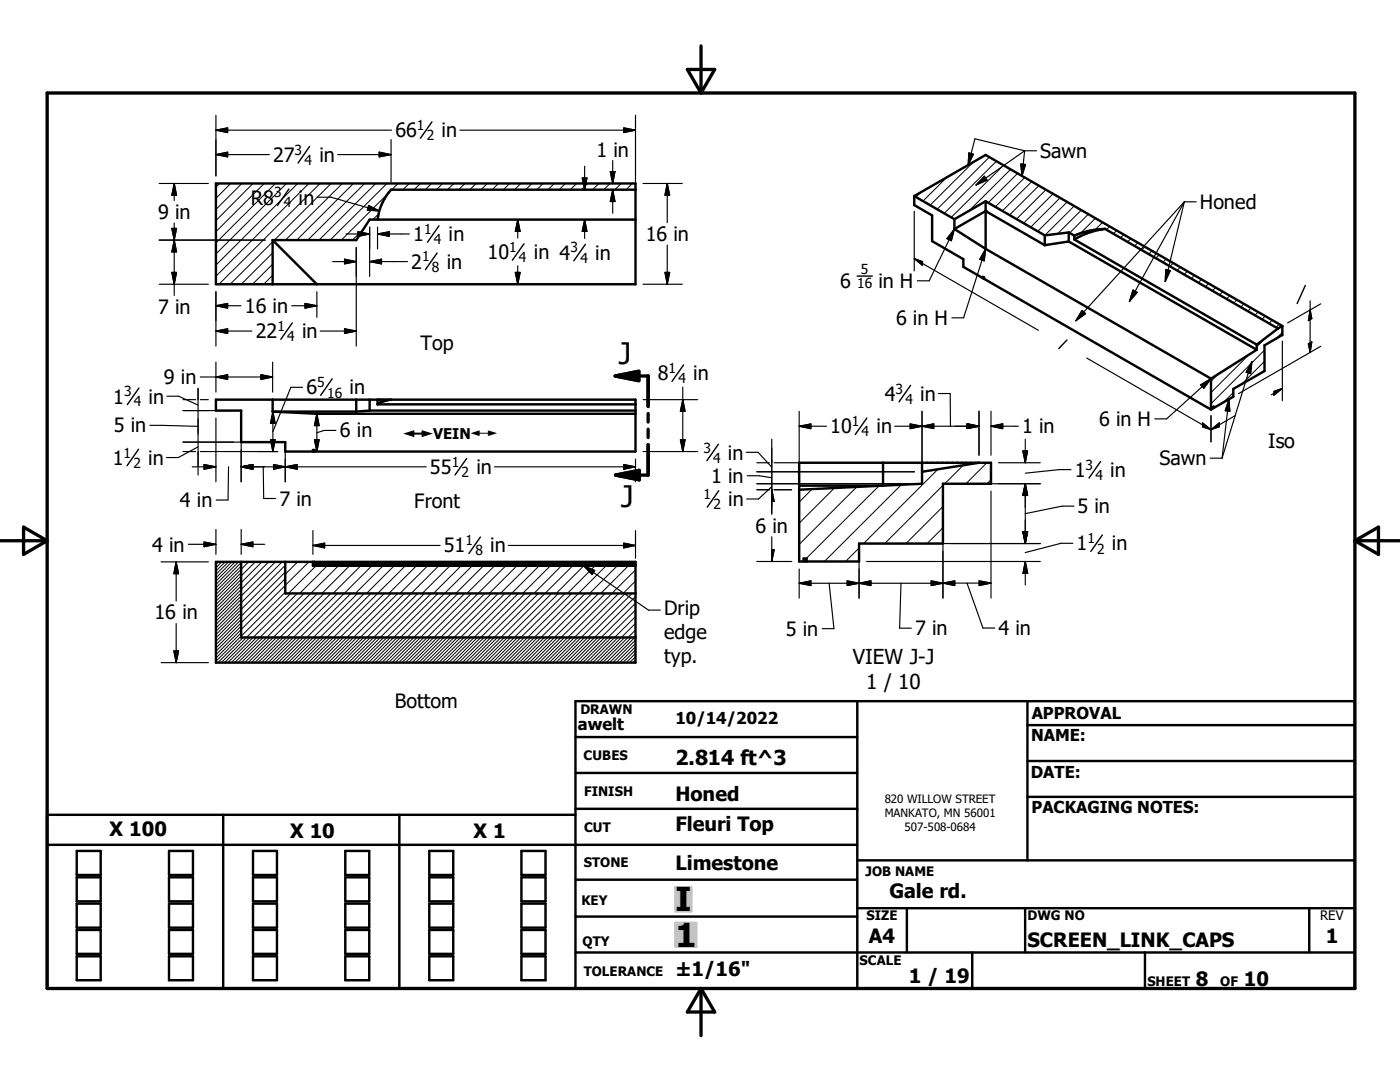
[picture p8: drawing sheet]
<svg xmlns="http://www.w3.org/2000/svg" width="279mm" height="216mm" viewBox="0 0 279 216" stroke-linecap="round" stroke-linejoin="round" font-family="sans-serif">
<g fill="none" stroke="#000" stroke-width=".48">
<path d="M43.1 36.6h83.7v20.1h-83.7zM126.8 37.9h-48.8a11 11 0 0 0-2.7 5.9M182.5 39.1v1.8l3.5 2.1v5.1l6.3 3.6v1.5l3.8 2.3M182.5 39.1l14.2-8.2 59.2 34.1M182.5 39.1l8 4.6M54.4 47.9v8.8M54.4 47.9l8.8 8.8M126.8 43.8h-53l-2.7 4.1h-16.7M190.5 43.7v2M190.5 45.7l6.2-3.6 11.8 6.8M190.5 45.7l6.2 4M196.4 55.4l-.3-.2v.3"/>
<path d="M196.4 55.4v.2l45.3 26.1M196.4 55.4l-.3 .1M196.7 40.2v9.5M196.7 40.2l-6.2 3.5M196.7 49.7l45 25.9M196.7 40.2l11.8 6.8M208.5 47v1.9M213.3 46.4l1.1 .6M213.3 46.4v1.8M213.3 48.2l37.5 21.6M213.3 48.2l-4.8 .7M213.3 46.4l-4.8 .6"/>
<path d="M214.4 47.8l36.4 21M214.4 47v.8M220.5 45.7l34.5 19.9M220.5 45.7a16.7 16.7 0 0 0-6.1 2.1M220.5 45.7a16.1 16.1 0 0 0-6.1 1.3M43.1 79.7h83.7v10.4h-69.9v-1.9h-8.8v-6.3h-5zM54.4 79.7v2.4M71.1 79.7v2.4M73.8 79.7v2.2M75.3 79.7v1M78 79.7l-.4 .1a4.2 4.2 0 0 0-2.3 .9M241.7 75.6v6.1"/>
<path d="M250.8 68.8v1M250.8 69.8l-9.1 5.8M255 65.6l-4.2 3.2M255.9 65v1.8l-3.5 2.1v5.1l-6.3 3.6v1.6l-3.9 2.2M255.9 65l-.9 .6M54.4 82.1l8.8 .5h63.6M54.4 82.1h16.7M62.4 90.1v-.3h.4v.3M73.8 81.9h53M73.8 81.9l-2.7 .2M75.3 80.7h51.5M159.5 92.3h38.3v4.2h-9.6v12h-16.8v3.5h-11.9z"/>
<path d="M176.2 92.3v4.6h-16.7M184 92.3v4.2l-24.5 1.2M195.4 92.3l-11.4 1.8M242 81.3v.2l-.3 .2M242 81.3l.2-.2v.3M242 81.3l.2 .1M43.1 112.1h83.7v20.1h-83.7zM48.1 112.1v15.1h78.7M56.9 112.1v6.3h69.9M62.4 112.1v.8h64.4M62.8 112.1v.5h64M160.4 112v-.5h.6v.5"/>
<path d="M171.1 139.9v57.3M205 139.9v31.8M114.8 147.1h56.3M114.8 154.2h56.3M205 159h65.4M205 144.7h65.4M205 151.8h65.4M9.4 168.6h161.7M15.3 169.8h4.8v4.8h-4.8zM15.3 175.1h4.8v4.8h-4.8zM33.7 169.8h4.8v4.8h-4.8zM33.7 175.1h4.8v4.8h-4.8z"/>
<path d="M44.5 162.6v34.6M50.5 169.8h4.8v4.8h-4.8zM50.5 175.1h4.8v4.8h-4.8zM68.9 169.8h4.8v4.8h-4.8zM68.9 175.1h4.8v4.8h-4.8zM79.7 162.6v34.6M85.7 169.8h4.8v4.8h-4.8zM85.7 175.1h4.8v4.8h-4.8zM104.1 169.8h4.8v4.8h-4.8zM104.1 175.1h4.8v4.8h-4.8zM114.8 162.6h-105.4v34.6h261v-57.3h-155.6v57.3M114.8 175.5h56.3"/>
<path d="M114.8 161.4h56.3M171.1 171.7h99.3M15.3 180.3h4.8v4.8h-4.8zM15.3 185.6h4.8v4.7h-4.8zM15.3 190.8h4.8v4.8h-4.8zM33.7 185.6h4.8v4.7h-4.8zM33.7 190.8h4.8v4.8h-4.8zM33.7 180.3h4.8v4.8h-4.8zM50.5 185.6h4.8v4.7h-4.8zM50.5 190.8h4.8v4.8h-4.8zM50.5 180.3h4.8v4.8h-4.8zM68.9 185.6h4.8v4.7h-4.8z"/>
<path d="M68.9 190.8h4.8v4.8h-4.8zM68.9 180.3h4.8v4.8h-4.8zM85.7 185.6h4.8v4.7h-4.8zM85.7 190.8h4.8v4.8h-4.8zM85.7 180.3h4.8v4.8h-4.8zM104.1 185.6h4.8v4.7h-4.8zM104.1 190.8h4.8v4.8h-4.8zM104.1 180.3h4.8v4.8h-4.8zM114.8 182.9h56.3M114.8 190.1h155.6M171.1 181.2h99.3M181 181.2v8.9"/>
<path d="M194 190.1v7.1M204.6 181.2v8.9M228.5 190.1v7.1M261.3 181.2v8.9"/>
</g>
<circle cx="196.7" cy="42.1" r=".24" fill="#000"/>
<path d="M62.4 112.1l.4 .5-.4 .3zM62.4 112.9l.4-.3 64 .3zM62.8 112.6h64v.3zM62.4 112.1h.4v.5z" fill="#000" stroke="#000" stroke-width=".2"/>
<g fill="none" stroke="#000" stroke-width=".2">
<path d="M43.8 36.6l-.7 .7M46 36.6l-2.9 3M48.3 36.6l-5.2 5.2M50.5 36.6l-7.4 7.4M52.7 36.6l-9.6 9.6M55 36.6l-11.9 11.9M57.2 36.6l-14.1 14.1M59.4 36.6l-16.3 16.3M61.6 36.6l-18.5 18.5M63.9 36.6l-20.2 20.1M66.1 36.6l-11.3 11.3M68.3 36.6l-11.3 11.3"/>
<path d="M70.5 36.6l-11.3 11.3M72.8 36.6l-11.4 11.3M75 36.6l-11.3 11.3M77.2 36.6l-11.3 11.3M77.5 38.5l-9.4 9.4M79.4 36.6l-1.2 1.3M81.7 36.6l-1.3 1.3M83.9 36.6l-1.3 1.3M86.1 36.6l-1.2 1.3M88.3 36.6l-1.2 1.3M90.6 36.6l-1.3 1.3M92.8 36.6l-1.3 1.3"/>
<path d="M95 36.6l-1.2 1.3M97.3 36.6l-1.3 1.3M99.5 36.6l-1.3 1.3M101.7 36.6l-1.2 1.3M103.9 36.6l-1.2 1.3M106.2 36.6l-1.3 1.3M108.4 36.6l-1.3 1.3M110.6 36.6l-1.2 1.3M112.8 36.6l-1.2 1.3M115.1 36.6l-1.3 1.3M117.3 36.6l-1.3 1.3M119.5 36.6l-1.2 1.3"/>
<path d="M121.7 36.6l-1.2 1.3M124 36.6l-1.3 1.3M126.2 36.6l-1.3 1.3M183.7 38.4l-.9 .9M189 35.4l-4.8 4.7M194.2 32.3l-8.6 8.7M197.4 31.4l-10.4 10.4M198.9 32.2l-10.5 10.4M200.3 33l-10.5 10.4M201.7 33.8l-8.3 8.3M203.1 34.6l-5.9 5.9M204.5 35.4l-5.9 5.9"/>
<path d="M205.9 36.2l-5.9 5.9M207.3 37l-5.8 5.9M208.7 37.9l-5.8 5.8M210.2 38.7l-5.9 5.8M211.6 39.5l-5.9 5.8M54.4 54.9l-1.8 1.8M54.4 52.7l-4 4M54.4 50.5l-6.2 6.2M54.4 48.3l-8.5 8.4M72.5 45.7l-2.2 2.2M75.6 42.7l-1.2 1.1M213 40.3l-5.9 5.9"/>
<path d="M214.4 41.1l-5.9 5.8M215.8 41.9l-4.7 4.7M217.2 42.7l-3.7 3.8M218.6 43.5l-3 3M220 44.4l-1.4 1.5M221.5 45.2l-.7 .6M222.9 46l-.7 .6M224.3 46.8l-.7 .7M225.7 47.6l-.7 .7M227.1 48.4l-.7 .7M228.5 49.3l-.7 .6M229.9 50.1l-.6 .6"/>
<path d="M231.3 50.9l-.6 .6M232.7 51.7l-.6 .6M234.1 52.5l-.6 .7M235.5 53.3l-.6 .7M237 54.1l-.7 .7M238.4 54.9l-.7 .7M239.8 55.8l-.7 .6M241.2 56.6l-.6 .6M242.6 57.4l-.6 .6M244 58.2l-.6 .7M245.4 59l-.6 .7M246.8 59.8l-.6 .7"/>
<path d="M243.1 74.6l-1.4 1.5M246.1 78.3l-2 2M248.3 60.6l-.7 .7M249.2 70.8l-7.5 7.5M249.7 61.4l-.7 .7M251.1 62.3l-.7 .6M252.4 72.1l-4.6 4.6M252.4 69.9l-10.7 10.7M252.5 63.1l-.6 .6M252.6 67.4l-1.8 1.8M253.9 63.9l-.6 .6M255.3 64.7l-.6 .6"/>
<path d="M255.9 66.3l-1.2 1.3M162.1 97.6l-2.6 2.6M166.5 97.4l-7 7M171 97.2l-11.5 11.4M175.4 96.9l-14.5 14.6M179.9 96.7l-15.4 15.3M187.2 93.6l-14.9 14.9M188.2 96.9l-11.6 11.6M192.2 92.8l-3.7 3.7M197 92.3l-4.2 4.2M197.8 95.7l-.8 .8M43.6 112.1l-.5 .5"/>
<path d="M44.3 112.1l-1.2 1.2M44.9 112.1l-1.8 1.9M45.6 112.1l-2.5 2.5M46.3 112.1l-3.2 3.2M46.9 112.1l-3.8 3.9M47.6 112.1l-4.5 4.5M48.1 119.6l-5 5M48.1 118.3l-5 5M48.1 116.9l-5 5.1M48.1 115.6l-5 5M48.1 114.3l-5 5M48.1 113l-5 5"/>
<path d="M48.3 112.1l-5.2 5.2M49.6 112.1l-6.5 6.5M51 112.1l-7.9 7.9M52.3 112.1l-9.2 9.2M53.6 112.1l-10.5 10.6M55 112.1l-11.9 11.9M56.3 112.1l-13.2 13.2M56.9 118.2l-13.8 13.8M56.9 115.5l-13.8 13.8M56.9 114.1l-13.8 13.9M56.9 112.8l-13.8 13.8M57.2 112.1l-.3 .3"/>
<path d="M58 118.4l-13.8 13.8M59.3 118.4l-13.8 13.8M59.4 112.1l-2.5 2.5M60.7 118.4l-13.9 13.8M61.6 112.1l-18.5 18.5M63.1 112.9l-5.5 5.5M63.4 118.4l-13.9 13.8M63.9 112.1l-.5 .5M64.7 118.4l-13.9 13.8M65.3 112.9l-5.5 5.5M66 118.4l-13.8 13.8M66.1 112.1l-.5 .5"/>
<path d="M67.4 118.4l-13.9 13.8M67.5 112.9l-19.3 19.3M68.3 112.1l-.5 .5M69.7 112.9l-5.4 5.5M70 118.4l-13.8 13.8M70.5 112.1l-.4 .5M71.4 118.4l-13.9 13.8M72 112.9l-5.5 5.5M72.7 118.4l-13.8 13.8M72.8 112.1l-.5 .5M74 118.4l-13.8 13.8M74.2 112.9l-19.4 19.3"/>
<path d="M75 112.1l-.5 .5M76.4 112.9l-5.5 5.5M76.7 118.4l-13.8 13.8M77.2 112.1l-.5 .5M78 118.4l-13.8 13.8M78.7 112.9l-5.5 5.5M79.4 118.4l-13.9 13.8M79.4 112.1l-.4 .5M80.7 118.4l-13.8 13.8M80.9 112.9l-19.4 19.3M81.7 112.1l-.5 .5M83.1 112.9l-5.5 5.5"/>
<path d="M83.4 118.4l-13.9 13.8M83.9 112.1l-.5 .5M84.7 118.4l-13.8 13.8M85.3 112.9l-5.5 5.5M86.1 118.4l-13.9 13.8M86.1 112.1l-.5 .5M87.4 118.4l-13.9 13.8M87.6 112.9l-19.4 19.3M88.3 112.1l-.4 .5M89.8 112.9l-5.5 5.5M90.1 118.4l-13.9 13.8M90.6 112.1l-.5 .5"/>
<path d="M91.4 118.4l-13.8 13.8M92 112.9l-5.5 5.5M92.7 118.4l-13.8 13.8M92.8 112.1l-.5 .5M94.1 118.4l-13.9 13.8M94.2 112.9l-19.3 19.3M95 112.1l-.5 .5M96.5 112.9l-5.5 5.5M96.8 118.4l-13.9 13.8M97.3 112.1l-.5 .5M98.1 118.4l-13.9 13.8M98.7 112.9l-5.5 5.5"/>
<path d="M99.4 118.4l-13.8 13.8M99.5 112.1l-.5 .5M100.8 118.4l-13.9 13.8M100.9 112.9l-19.3 19.3M101.7 112.1l-.5 .5M103.1 112.9l-5.4 5.5M103.4 118.4l-13.8 13.8M103.9 112.1l-.4 .5M104.8 118.4l-13.9 13.8M105.4 112.9l-5.5 5.5M106.1 118.4l-13.8 13.8M106.2 112.1l-.5 .5"/>
<path d="M107.4 118.4l-13.8 13.8M107.6 112.9l-19.4 19.3M108.4 112.1l-.5 .5M109.8 112.9l-5.5 5.5M110.1 118.4l-13.8 13.8M110.6 112.1l-.5 .5M111.4 118.4l-13.8 13.8M112.1 112.9l-5.5 5.5M112.8 118.4l-13.9 13.8M112.8 112.1l-.4 .5M114.1 118.4l-13.8 13.8M114.3 112.9l-19.4 19.3"/>
<path d="M115.1 112.1l-.5 .5M116.5 112.9l-5.5 5.5M116.8 118.4l-13.9 13.8M117.3 112.1l-.5 .5M118.1 118.4l-13.8 13.8M118.7 112.9l-5.5 5.5M119.5 118.4l-13.9 13.8M119.5 112.1l-.5 .5M120.8 118.4l-13.9 13.8M121 112.9l-19.4 19.3M121.7 112.1l-.4 .5M123.2 112.9l-5.5 5.5"/>
<path d="M123.5 118.4l-13.9 13.8M124 112.1l-.5 .5M124.8 118.4l-13.8 13.8M125.4 112.9l-5.5 5.5M126.1 118.4l-13.8 13.8M126.2 112.1l-.5 .5M126.8 118.2l-.2 .2M126.8 115.9l-2.4 2.5M126.8 113.7l-18.5 18.5M126.8 119l-13.2 13.2M160.4 112h-.1M171.4 109.3l-2.7 2.7"/>
<path d="M188.2 105.3l-3.2 3.2M188.2 101.1l-7.4 7.4M48.1 126.3l-5 5M48.1 124.9l-5 5.1M48.1 123.6l-5 5M48.1 122.3l-5 5M48.1 120.9l-5 5.1M48.5 127.2l-5 5M49.9 127.2l-5.1 5M51.2 127.2l-5 5M52.5 127.2l-5 5M53.9 127.2l-5.1 5"/>
<path d="M55.2 127.2l-5 5M56.5 127.2l-5 5M57.9 127.2l-5.1 5M59.2 127.2l-5 5M60.5 127.2l-5 5M61.9 127.2l-5 5M63.2 127.2l-5 5M64.6 127.2l-5.1 5M65.9 127.2l-5.1 5M67.2 127.2l-5 5M68.6 127.2l-5.1 5M69.9 127.2l-5 5"/>
<path d="M71.2 127.2l-5 5M72.6 127.2l-5.1 5M73.9 127.2l-5 5M75.2 127.2l-5 5M76.6 127.2l-5 5M77.9 127.2l-5 5M79.3 127.2l-5.1 5M80.6 127.2l-5.1 5M81.9 127.2l-5 5M83.3 127.2l-5.1 5M84.6 127.2l-5 5M85.9 127.2l-5 5"/>
<path d="M87.3 127.2l-5.1 5M88.6 127.2l-5 5M89.9 127.2l-5 5M91.3 127.2l-5.1 5M92.6 127.2l-5 5M93.9 127.2l-5 5M95.3 127.2l-5 5M96.6 127.2l-5 5M98 127.2l-5.1 5M99.3 127.2l-5.1 5M100.6 127.2l-5 5M102 127.2l-5.1 5"/>
<path d="M103.3 127.2l-5 5M104.6 127.2l-5 5M106 127.2l-5.1 5M107.3 127.2l-5 5M108.6 127.2l-5 5M110 127.2l-5.1 5M111.3 127.2l-5 5M112.6 127.2l-5 5M114 127.2l-5.1 5M115.3 127.2l-5 5M116.7 127.2l-5.1 5M118 127.2l-5 5"/>
<path d="M119.3 127.2l-5 5M120.7 127.2l-5.1 5M122 127.2l-5 5M123.3 127.2l-5 5M124.7 127.2l-5.1 5M126 127.2l-5 5M126.8 127l-5.2 5.2M126.8 125.7l-6.5 6.5M126.8 124.4l-7.8 7.8M126.8 123l-9.2 9.2M126.8 121.7l-10.5 10.5M126.8 120.4l-11.8 11.8"/>
<path d="M126.8 131.7l-.5 .5M126.8 131.1l-1.2 1.1M126.8 130.4l-1.8 1.8M126.8 129.7l-2.5 2.5M126.8 129l-3.1 3.2M126.8 128.4l-3.8 3.8M126.8 127.7l-4.5 4.5"/>
</g>
<g fill="none" stroke="#000" stroke-width=".66">
<path d="M9.4 18.6h261v178.6h-261zM137.2 13.9h5.4l-2.7 4.7zM139.9 9.2v9.4M122.8 75h6.5v6.1M122.8 75l4.7-.9v1.9zM122.9 94.8l4.7-.9v1.8zM129.3 82.5v1.7M129.3 85.6v1.7M129.3 88.7v6.1h-6.4M0 107.9h9.4M4.7 105.2l4.7 2.7-4.7 2.7zM270.4 107.9h9"/>
<path d="M270.4 107.9l4.7-2.7v5.4zM139.9 197.2v9.4M139.9 197.2l2.7 4.7h-5.4z"/>
</g>
<g fill="#c0c0c0" stroke="#c0c0c0" stroke-width=".48">
<path d="M134.8 184.1h4.2v4.8z"/>
<path d="M134.8 184.1l4.2 4.8h-4.2z"/>
<path d="M134.8 177.1h3.2v4.8z"/>
<path d="M134.8 177.1l3.2 4.8h-3.2z"/>
</g>
<path d="M122.8 75l4.7-.9v1.9zM122.9 94.8l4.7-.9v1.8z" fill="#000" stroke="#000" stroke-width=".66"/>
<g fill="none" stroke="#000" stroke-width=".28">
<path d="M57.7 37.7l-2.3 3.3M61.8 29.2l-2.3 3.3M86.2 24.3l-2.3 3.3M87.2 50.5l-2.3 3.3M87.6 45.1l-2.3 3.2M104.6 48.6l-2.3 3.3M116.8 48.7l-2.3 3.3M171.1 55.1h3M260.5 57l-1.6 3.6M27.7 77.4l-2.3 3.3M58.3 64.4l-2.3 3.3M66.3 75.6l-2.3 3.3"/>
<path d="M136.4 72.8l-2.3 3.3M181.7 76.9l-2.3 3.3M212.9 67.8l-1.6 1.8M27.6 89.6l-2.2 3.3M93.1 91.5l-2.3 3.3M143.4 88.7l-2.3 3.2M143.4 97.9l-2.3 3.3M173 83.4l-2.3 3.3M219.6 92.1l-2.3 3.3M95.9 107.2l-2.3 3.2M220 106.8l-2.3 3.2"/>
</g>
<g fill="none" stroke="#000" stroke-width=".23">
<path d="M31.8 36.6h9.8M34.8 36.6v3.4M34.8 36.6l.4 2.3h-.9zM43.1 23v12.1M43.1 26l2.3-.5v1zM43.1 30.8l2.3-.4v.9zM43.1 26h35M43.1 30.8h10.6M63.2 39.4h2.9l9.6 2.7M67.4 30.8h10.6M75.7 30.4l2.3 .4-2.3 .5zM78 27.9v8.5"/>
<path d="M91.8 26h35M116.2 35.5h.9l-.4 2.4zM116.7 33.2v4.7M121.8 34.2h.9l-.4 2.4zM122.3 32v4.6M122.3 37.9v4.7M122.3 37.9l.4 2.3h-.9zM124.5 25.5l2.3 .5-2.3 .5zM126.8 23v13.4M128.3 36.6h7.9M133.2 36.6l.4 2.3h-.9zM133.2 36.6v7.8"/>
<path d="M193.3 30.5l1 .3-1.1 2.1zM196.5 35.2l.5 .7-2.2 1zM203.7 32.7l1 .1-.7 2.3zM204.5 30.1l-9.7 6.8M204.5 30.1l-.5 5M204.5 30.1l-9.9-2.4-1.4 5.2M204.5 30.1h2.4M31.8 56.7h9.8M31.8 47.9h21.1M34.3 54.4h.9l-.4 2.3zM34.3 45.6h.9l-.4 2.3zM34.8 44.5v14.5"/>
<path d="M34.8 47.9l.4 2.4h-.9zM43.1 58.2v10.9M63.2 58.2v5.1M66.4 52.2h4.7M68.8 51.7l2.3 .5-2.3 .5zM69.1 46.7h4.7M71.1 49.4v19.7M71.4 46.2l2.4 .5-2.4 .5zM73.6 41l2.1 1.1-2.4-.2zM73.8 45.3v9.9M73.8 52.2h7.5M73.8 52.2l2.3-.5v1z"/>
<path d="M75.3 46.7h6.4M75.3 46.7l2.4-.5v1zM75.3 45.3v4.4M102.8 54.4h1l-.5 2.3zM103.3 43.8v3.7M103.3 53v3.7M103.3 43.8l.5 2.4h-1zM116.7 43.8l.4 2.4h-.9zM116.7 43.8v3.8M128.3 56.7h7.9M132.7 54.4h.9l-.4 2.3zM133.2 48.9v7.8"/>
<path d="M182.5 51.6l24.7 14.3M182.5 51.6l1.6 .6v.8zM182.5 42.1v12M190.5 45.7l-5.1 10.3h-2.3M190.5 45.7l-.6 2.3-.9-.4zM196.7 49.7l-4.4 13.7h-2.3M196.7 49.7l-.3 2.3-.9-.3zM226.1 57.9l.8 .4-1.5 1.9zM232.6 53.8l1 .2-1.1 2.2zM236.4 40.3l-21.7 23.7M236.4 40.3l-11 19.9M236.4 40.3l-3.9 15.9"/>
<path d="M236.4 40.3h2.3M33.3 79.1h2.3l3.9 1.7M36.5 79.7h2.5M39.5 77.5v17.3M40 75.2h14.4M40 79.7h1.6M43.1 61l2.3-.5v1zM43.1 72.3v5.9M43.1 61h5M43.1 66.1l2.3-.5v.9zM43.1 75.2l2.3-.4v.9zM43.1 66.1h7.2"/>
<path d="M52.1 74.8l2.3 .4-2.3 .5zM54.4 72.3v5.9M58.2 61h5M60.4 77.3h-2.4l-3.5 8.8M60.9 60.5l2.3 .5-2.3 .5zM63.9 66.1h7.2M68.8 65.6l2.3 .5-2.3 .4zM128.3 79.7h10.9M136.3 77.2v12.9M136.3 79.7l.4 2.4h-.9zM187.3 78.5h2.3l.1 6.6M215.9 61.9l.7 .7-1.9 1.4z"/>
<path d="M216.9 71.4l24.8 14.3M239.6 76.8l2.1-1.2-1.4 1.9zM241.7 75.6l-8.9 8h-2.3M245.3 79.7l-1.4 11.7M245.3 79.7l.1 2.4-.9-.1zM249.8 72.2l-5.9 19.2M249.8 72.2l-.2 2.4-.9-.3zM254.2 78.1l1.7-.6-1.7 1.4zM255.9 77.5l-2.2 1.3M255.9 68.1v11.8M261.1 68.6l.7-.4-.3 2.1zM261.5 60v10.3"/>
<path d="M261.5 61.8l.3 1.8-.7 .4zM263.6 60.6l-6.6 3.8M263.6 69.1l-16.4 9.5M29.9 84.9l9.6 .2M36.5 90.1h2.5M36.5 81.9h10.1M36.5 88.2h17M38.4 93.1h4.7M39.5 89.2l-3.9 2.1h-2.4M40 90.1h15.4M40.7 92.7l2.4 .4-2.4 .5zM43.1 83.4v12.7"/>
<path d="M45.6 93.1l-.1 6.7h-2.4M48.1 93.1l2.4-.4v.9zM48.1 83.4v12.7M48.1 93.1h37M52.5 93.1l.1 6.4h2.4M54 87.7h.9l-.4 2.4zM54.5 82.1v8M54.5 82.1l.4 2.4h-.9zM54.6 92.7l2.3 .4-2.3 .5zM55.4 88.2h.1M56.9 93.1l2.4-.4v.9zM56.9 89.7v6.4"/>
<path d="M62.8 87.7h.9l-.5 2.4zM63.2 82.6v7.5M63.2 82.6l.5 2.3h-.9zM67.1 85.9h-2.4l-1.5 .4M98.7 93.1h28.1M124.5 92.7l2.3 .4-2.3 .5zM126.8 91.6v4.5M128.3 90.1h10.9M135.8 87.7h.9l-.4 2.4zM148.9 90.3h2.4l2.7 2.9M149.1 94.9h2.4l2.5 .4M151 97.7h2.6"/>
<path d="M151 96.5h31.5M151 94.1h31.5M151 92.3h2.6M154 87.6v15M154 97.7l.5 2.4h-.5M154 97.1l-2.6 2.5h-2.4M154.5 97.7h3.5M154.5 92.3h39.4M159.5 85.1h5.4M159.5 85.1l2.3-.5v.9zM159.5 82.1v14.1M178.6 85.1h16.8"/>
<path d="M181.6 84.6l4.8 .9v-.9l-4.8 .9zM184 82.1v12.9M188.2 98v21.4M189.7 96.5h17.9M193 84.6l2.4 .5-2.4 .4zM195.4 82.1v8.7M197.8 85.1h5.4M197.8 85.1l2.3-.5v.9zM197.8 82.1v8.7M197.8 98v21.4M199.3 92.3h8.3M204.1 90h1l-.5 2.3z"/>
<path d="M204.6 87.6v4.7M204.6 96.5v12M204.6 96.5l.5 2.4h-1zM213.7 93.7h-2.3l-6.8 .7M240 84.4l1.7 1.3-1.7-.5zM241.5 91.4h2.4M241.7 82.9v5.3M241.7 85.7l1.6-1.3v.8zM246.5 82.9l-4.8 2.8M32.2 112.1h9.4M35.2 112.1v7.8M35.2 112.1l.4 2.4h-.9z"/>
<path d="M37.6 108.6h5.5M40.7 108.2l2.4 .4-2.4 .5zM43.1 105.6v5M48.1 108.6h4.7M48.1 108.6l2.4-.4v.9zM48.1 105.6v5M62.4 108.8h25.4M62.4 108.8l2.4-.4v.9zM62.4 105.9v4.7M101.4 108.8h25.4M116.5 112.9l12.9 8.8h2.4M116.5 112.9l2.2 .9-.5 .8z"/>
<path d="M124.5 108.4l2.3 .4-2.3 .5zM126.8 105.9v5.5M151 112h7M154 107.1v4.9l.5-2.3h-.5M159.5 116.4l2.3-.5v.9zM159.5 113.5v5.9M159.5 116.4h28.7M165.5 116.4l.9 9h-2.3M169.1 115.9l2.3 .5-2.3 .4zM171.4 110v9.4M171.4 116.4l2.4-.5v.9zM172.9 112h34.7"/>
<path d="M172.9 108.5h34.7M179.8 116.4l-.3 8.9h2.4M185.8 115.9l2.4 .5-2.4 .4zM188.2 116.4h9.6M188.2 116.4l2.3-.5v.9zM193 116.4l3.2 8.9h2.3M195.4 115.9l2.4 .5-2.4 .4zM204.6 112v4.7M204.6 112l.5 2.4h-.9zM205.1 106.1l-.5 2.4M205.1 106.1h-1l.5 2.4M214.1 108.4h-2.4l-7.1 1.9"/>
<path d="M214.3 101h-2.3l-7.4 1.5M32.2 132.2h9.4M34.7 129.9h.9l-.4 2.3zM35.2 124.4v7.8"/>
</g>
<g fill="#000" stroke="#000" stroke-width=".23">
<path d="M34.8 36.6l.4 2.3h-.9zM43.1 26l2.3-.5v1zM43.1 30.8l2.3-.4v.9zM75.7 30.4l2.3 .4-2.3 .5zM116.2 35.5h.9l-.4 2.4zM121.8 34.2h.9l-.4 2.4zM124.5 25.5l2.3 .5-2.3 .5zM133.2 36.6l.4 2.3h-.9zM193.3 30.5l1 .3-1.1 2.1zM196.5 35.2l.5 .7-2.2 1zM203.7 32.7l1 .1-.7 2.3zM34.3 54.4h.9l-.4 2.3z"/>
<path d="M34.3 45.6h.9l-.4 2.3zM34.8 47.9l.4 2.4h-.9zM68.8 51.7l2.3 .5-2.3 .5zM71.4 46.2l2.4 .5-2.4 .5zM73.6 41l2.1 1.1-2.4-.2zM73.8 52.2l2.3-.5v1zM75.3 46.7l2.4-.5v1zM102.8 54.4h1l-.5 2.3zM103.3 43.8l.5 2.4h-1zM116.7 43.8l.4 2.4h-.9zM122.3 37.9l.4 2.3h-.9zM132.7 54.4h.9l-.4 2.3z"/>
<path d="M182.5 51.6l1.6 .6v.8zM190.5 45.7l-.6 2.3-.9-.4zM196.7 49.7l-.3 2.3-.9-.3zM226.1 57.9l.8 .4-1.5 1.9zM232.6 53.8l1 .2-1.1 2.2zM43.1 61l2.3-.5v1zM43.1 75.2l2.3-.4v.9zM43.1 66.1l2.3-.5v.9zM52.1 74.8l2.3 .4-2.3 .5zM60.9 60.5l2.3 .5-2.3 .5zM68.8 65.6l2.3 .5-2.3 .4zM215.9 61.9l.7 .7-1.9 1.4z"/>
<path d="M239.6 76.8l2.1-1.2-1.4 1.9zM249.8 72.2l-.2 2.4-.9-.3zM254.2 78.1l1.7-.6-1.7 1.4zM261.1 68.6l.7-.4-.3 2.1zM261.5 61.8l.3 1.8-.7 .4zM40.7 92.7l2.4 .4-2.4 .5zM48.1 93.1l2.4-.4v.9zM54 87.7h.9l-.4 2.4zM54.6 92.7l2.3 .4-2.3 .5zM54.5 82.1l.4 2.4h-.9zM56.9 93.1l2.4-.4v.9zM62.8 87.7h.9l-.5 2.4z"/>
<path d="M63.2 82.6l.5 2.3h-.9zM124.5 92.7l2.3 .4-2.3 .5zM135.8 87.7h.9l-.4 2.4zM136.3 79.7l.4 2.4h-.9zM159.5 85.1l2.3-.5v.9zM181.6 84.6l2.4 .5-2.4 .4zM184 85.1l2.4-.5v.9zM193 84.6l2.4 .5-2.4 .4zM197.8 85.1l2.3-.5v.9zM204.1 90h1l-.5 2.3zM204.6 96.5l.5 2.4h-1zM240 84.4l1.7 1.3-1.7-.5z"/>
<path d="M241.7 85.7l1.6-1.3v.8zM245.3 79.7l.1 2.4-.9-.1zM35.2 112.1l.4 2.4h-.9zM40.7 108.2l2.4 .4-2.4 .5zM48.1 108.6l2.4-.4v.9zM62.4 108.8l2.4-.4v.9zM116.5 112.9l2.2 .9-.5 .8zM124.5 108.4l2.3 .4-2.3 .5zM154 109.7h.5l-.5 2.3zM154 97.7l.5 2.4h-.5zM159.5 116.4l2.3-.5v.9zM169.1 115.9l2.3 .5-2.3 .4z"/>
<path d="M171.4 116.4l2.4-.5v.9zM185.8 115.9l2.4 .5-2.4 .4zM188.2 116.4l2.3-.5v.9zM195.4 115.9l2.4 .5-2.4 .4zM204.1 106.1h1l-.5 2.4zM204.6 112l.5 2.4h-.9zM34.7 129.9h.9l-.4 2.3z"/>
</g>
<g fill="#fff" stroke="#fff" stroke-width=".23">
<path d="M80.8 85.5h18.8v2.1z"/>
<path d="M80.8 85.5l18.8 2.1h-18.8z"/>
</g>
<g font-size="6.6">
<text x="134.8" y="181.8">I</text>
<text x="134.8" y="188.9">1</text>
</g>
<g font-size="5.9">
<text x="123.5" y="72.7">J</text>
<text x="124" y="101.2">J</text>
</g>
<g font-size="4.1">
<text x="170.2" y="132.5">VIEW J-J</text>
<text x="172.9" y="137.4">1 / 10</text>
<text x="134.8" y="152.7">2.814 ft^3</text>
</g>
<g font-size="3.9">
<text x="78.9" y="27.4">66</text>
<text x="88.1" y="27.4">in</text>
<text x="54.5" y="32.3">27</text>
<text x="63.7" y="32.3">in</text>
<text x="119" y="31.3">1 in</text>
<text x="207.6" y="31.5">Sawn</text>
<text x="50.1" y="40.8">R8</text>
<text x="59.6" y="40.8">in</text>
<text x="239.5" y="41.8">Honed</text>
<text x="31.5" y="43.7">9 in</text>
<text x="82.1" y="53.6">2</text>
<text x="82.5" y="48.1">1</text>
<text x="89.2" y="53.6">in</text>
<text x="89.5" y="48.1">in</text>
<text x="97.3" y="51.7">10</text>
<text x="106.5" y="51.7">in 4</text>
<text x="118.8" y="51.9">in</text>
<text x="128.9" y="48.1">16 in</text>
<text x="167.6" y="57.5">6</text>
<text x="175.3" y="57.5">in H</text>
<text x="31.5" y="62.6">7 in</text>
<text x="48.9" y="62.4">16 in</text>
<text x="178.8" y="64.9">6 in H</text>
<text x="51.1" y="67.5">22</text>
<text x="60.3" y="67.5">in</text>
<text x="83.9" y="69.8">Top</text>
<text x="32.7" y="76.7">9 in</text>
<text x="131.3" y="75.9">8</text>
<text x="138.3" y="75.9">in</text>
<text x="22.6" y="80.5">1</text>
<text x="29.7" y="80.5">in</text>
<text x="61.2" y="78.7">6</text>
<text x="69.8" y="78.7">in</text>
<text x="176.6" y="80">4</text>
<text x="183.6" y="80">in</text>
<text x="22.7" y="86.3">5 in</text>
<text x="67.8" y="87.3">6 in</text>
<text x="165.7" y="86.5">10</text>
<text x="174.9" y="86.5">in</text>
<text x="204" y="86.5">1 in</text>
<text x="219.3" y="85">6 in H</text>
<text x="253.1" y="89.5">Iso</text>
<text x="22.5" y="92.7">1</text>
<text x="29.6" y="92.7">in</text>
<text x="85.8" y="94.6">55</text>
<text x="95.1" y="94.6">in</text>
<text x="145.3" y="91.7">in</text>
<text x="214.5" y="95.2">1</text>
<text x="221.6" y="95.2">in</text>
<text x="231.4" y="92.8">Sawn</text>
<text x="35.9" y="101.3">4 in</text>
<text x="55.8" y="100.9">7 in</text>
<text x="82.7" y="101.4">Front</text>
<text x="141.9" y="96.4">1 in</text>
<text x="145.3" y="101">in</text>
<text x="150.7" y="106.3">6 in</text>
<text x="215.1" y="102.4">5 in</text>
<text x="30.4" y="110.1">4 in</text>
<text x="88.6" y="110.2">51</text>
<text x="97.8" y="110.2">in</text>
<text x="214.8" y="109.8">1</text>
<text x="221.9" y="109.8">in</text>
<text x="30.9" y="123.6">16 in</text>
<text x="132.5" y="122.8">Drip</text>
<text x="132.5" y="127.5">edge</text>
<text x="156.8" y="126.8">5 in</text>
<text x="182.6" y="126.8">7 in</text>
<text x="199.3" y="126.7">4 in</text>
<text x="132.5" y="132.2">typ.</text>
<text x="78.8" y="141.2">Bottom</text>
<text x="134.8" y="159.8">Honed</text>
<text x="21.9" y="166.8">X 100</text>
<text x="57.9" y="167.1">X 10</text>
<text x="94.5" y="167.2">X 1</text>
<text x="134.8" y="165.9">Fleuri Top</text>
<text x="134.8" y="173.6">Limestone</text>
<text x="177.5" y="179.2">Gale rd.</text>
<text x="173.4" y="188.3">A4</text>
<text x="205.1" y="188.9">SCREEN_LINK_CAPS</text>
<text x="264.6" y="188.3">1</text>
<text x="134.8" y="194.8">±1/16&quot;</text>
<text x="181.4" y="196.1">1 / 19</text>
<text x="238.7" y="196.7">8</text>
<text x="248.2" y="196.7">10</text>
</g>
<g font-size="3.3">
<text x="205.9" y="143.6">APPROVAL</text>
<text x="115.3" y="145.6">awelt</text>
<text x="134.8" y="144.5">10/14/2022</text>
<text x="205.8" y="147.9">NAME:</text>
<text x="205.7" y="155.1">DATE:</text>
<text x="205.9" y="162.1">PACKAGING NOTES:</text>
</g>
<text font-size="2.9" x="86.4" y="87.7">VEIN</text>
<g font-size="2.8">
<text x="83.2" y="26">1</text>
<text x="85.2" y="28">2</text>
<text x="58.8" y="30.9">3</text>
<text x="60.8" y="32.9">4</text>
<text x="54.7" y="39.4">3</text>
<text x="56.6" y="41.4">4</text>
<text x="84.6" y="46.7">1</text>
<text x="84.2" y="52.2">1</text>
<text x="86.6" y="48.7">4</text>
<text x="101.6" y="50.3">1</text>
<text x="103.5" y="52.3">4</text>
<text x="113.9" y="50.4">3</text>
<text x="115.8" y="52.4">4</text>
<text x="86.2" y="54.2">8</text>
<text x="171.1" y="57.5">16</text>
<text x="171.8" y="54.7">5</text>
<text x="55.4" y="66.1">1</text>
<text x="57.3" y="68.1">4</text>
<text x="63.3" y="77.2">5</text>
<text x="133.4" y="74.5">1</text>
<text x="135.4" y="76.5">4</text>
<text x="24.8" y="79.1">3</text>
<text x="26.7" y="81.1">4</text>
<text x="65.3" y="79.3">16</text>
<text x="178.7" y="78.6">3</text>
<text x="180.7" y="80.6">4</text>
<text x="170" y="85.1">1</text>
<text x="172" y="87.1">4</text>
<text x="24.7" y="91.3">1</text>
<text x="26.6" y="93.3">2</text>
<text x="90.2" y="93.1">1</text>
<text x="92.1" y="95.2">2</text>
<text x="140.4" y="90.3">3</text>
<text x="142.3" y="92.3">4</text>
<text x="216.6" y="93.7">3</text>
<text x="218.6" y="95.8">4</text>
<text x="140.4" y="99.6">1</text>
<text x="142.4" y="101.6">2</text>
<text x="92.9" y="108.8">1</text>
<text x="94.9" y="110.8">8</text>
<text x="217" y="108.4">1</text>
<text x="218.9" y="110.4">2</text>
</g>
<g font-size="2.6">
<text x="115.8" y="142.4">DRAWN</text>
<text x="116.5" y="151.6">CUBES</text>
<text x="116.6" y="158.8">FINISH</text>
<text x="116.6" y="166.1">CUT</text>
<text x="116.5" y="173">STONE</text>
<text x="172.8" y="174.7">JOB NAME</text>
<text x="116" y="180.7">KEY</text>
<text x="172.9" y="183.6">SIZE</text>
<text x="205.1" y="183.6">DWG NO</text>
<text x="263.5" y="183.6">REV</text>
<text x="116.2" y="188.8">QTY</text>
<text x="116.5" y="194.7">TOLERANCE</text>
<text x="171.5" y="192.5">SCALE</text>
<text x="229" y="196.7">SHEET</text>
<text x="243.5" y="196.7">OF</text>
</g>
<g font-size="2.3">
<text x="80.8" y="87.7">#</text>
<text x="94" y="87.7">#</text>
<text x="176.6" y="160.3">820 WILLOW STREET</text>
<text x="176.6" y="163">MANKATO, MN 56001</text>
<text x="180.5" y="165.8">507-508-0684</text>
</g>
</svg>
